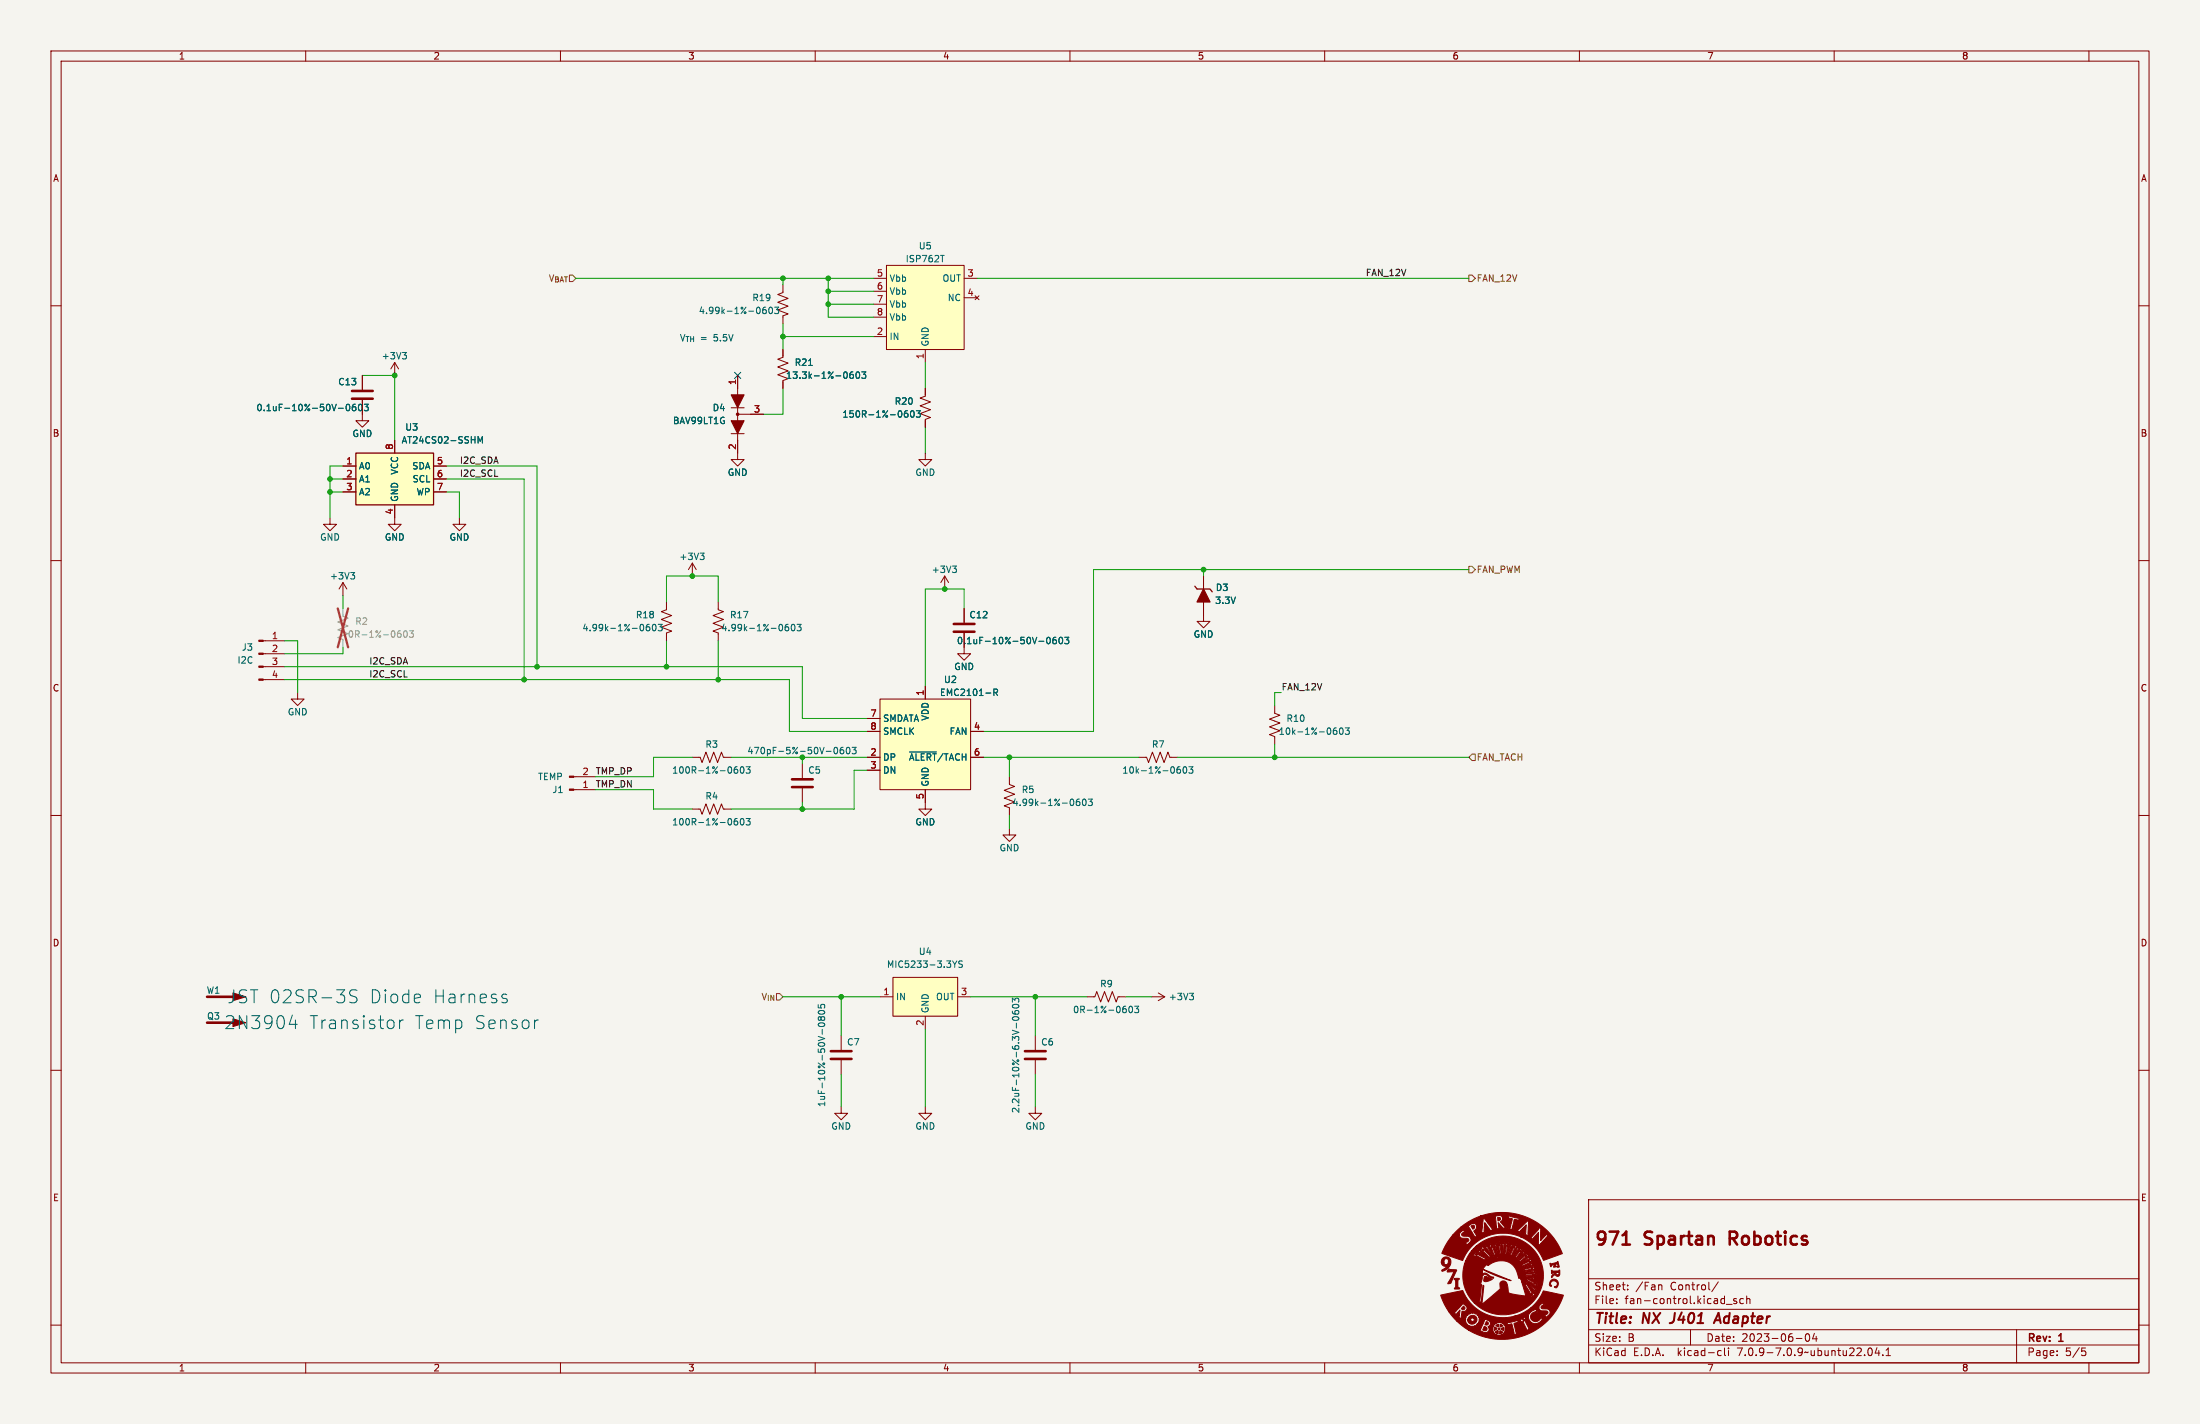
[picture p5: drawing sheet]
<svg xmlns="http://www.w3.org/2000/svg" width="432mm" height="279mm" viewBox="0 0 432 279" stroke-linecap="round" stroke-linejoin="round" font-family="sans-serif">
<path d="M0 0h431.8v279.4h-431.8z" fill="#f5f4ef" stroke="#f5f4ef" stroke-width=".2"/>
<g fill="none" stroke="#840000" stroke-width=".2">
<path d="M10 10h411.8v259.4h-411.8zM12 12h407.8v255.4h-407.8zM60 10v2M110 10v2M160 10v2M210 10v2M260 10v2M310 10v2M360 10v2M410 10v2M10 60h2M153.7 55.9v1.5l-1 .4 2 .7-2 .8 2 .8-2 .7 2 .8-1 .4v1.5"/>
<path d="M171.4 54.6h2.6M171.4 57.2h2.6M171.4 59.7h2.6M174 52.1h15.2v16.5h-15.2zM189.2 54.6h2.6M189.2 58.4h2.6M191.4 58l.8 .8M192.2 58l-.8 .8M419.8 60h2M71.1 78.5v4.1h1.3l-1.3 1.2-1.3-1.2h1.3M71.1 73.7v2.8M77.5 71.1v2.6"/>
<path d="M77.5 71.1l-.8 1.3M77.5 71.1l.7 1.3M144.8 73.7v16.5h-1.3l1.3 1.2 1.2-1.2h-1.2M153.7 68.6v1.5l-1 .4 2 .7-2 .8 2 .8-2 .7 2 .8-1 .4v1.5M171.4 66h2.6M171.4 62.2h2.6M181.6 76.2v1.5l-1 .4 2 .8-2 .7 2 .8-2 .8 2 .7-1 .4v1.5M181.6 68.6v2.5M67.3 91.4h2.5M67.3 94h2.5M67.3 96.5h2.5M77.5 99.1v3.8h-1.3l1.3 1.2 1.2-1.2h-1.2"/>
<path d="M77.5 86.4v2.5M85.1 91.4h2.5M85.1 94h2.5M85.1 96.5h2.5M143.5 80h2.5M143.5 85.1h2.5M144.8 81.3h5.1M181.6 88.9v1.3h-1.3l1.3 1.2 1.3-1.2h-1.3M10 110h2M64.8 101.6v1.3h-1.3l1.3 1.2 1.2-1.2h-1.2M67.3 114.3l-.8 1.3M67.3 114.3v2.5"/>
<path d="M67.3 114.3l.8 1.3M90.2 101.6v1.3h-1.3l1.3 1.2 1.2-1.2h-1.2M130.8 118.1v1.5l-1 .4 2 .8-2 .7 2 .8-2 .8 2 .7-1 .4v1.5M135.9 110.5l-.8 1.3M135.9 110.5v2.5M135.9 110.5l.8 1.3M141 118.1v1.5l1 .4-2 .8 2 .7-2 .8 2 .8-2 .7 1 .4M185.4 113l-.7 1.3M185.4 113v2.6M185.4 113l.8 1.3M189.2 119.4v2.8M236.2 113v8.9h-1.3l1.3 1.3 1.3-1.3h-1.3"/>
<path d="M419.8 110h2M51.7 133.4h4.2M51.7 130.8h4.2M51.7 128.3h4.2M51.7 125.7h4.2M58.4 135.9v1.3h-1.3l1.3 1.2 1.3-1.2h-1.3M141 124.5v1.2M172.7 137.2h17.8v17.7h-17.8zM181.6 134.6v2.6M189.2 124.2v4.1h-1.2l1.2 1.2 1.3-1.2h-1.3M250.2 138.4v1.6l1 .3-2 .8 2 .8-2 .7 2 .8-2 .7 1 .4v1.6M10 160h2"/>
<path d="M112.6 152.4h4.2M112.6 154.9h4.2M135.9 158.8h1.5l.4 1 .8-2.1 .7 2.1 .8-2.1 .7 2.1 .8-2.1 .4 1.1h1.5M135.9 148.6h1.5l.4 1 .8-2 .7 2 .8-2 .7 2 .8-2 .4 1h1.5M157.5 149.9v2.8M157.5 154.7v2.8M170.2 148.6h2.5M170.2 151.1h2.5M170.2 143.5h2.5M170.2 141h2.5M181.6 154.9v3.9h-1.3l1.3 1.2 1.3-1.2h-1.3M190.5 148.6h2.5"/>
<path d="M190.5 143.5h2.5M198.1 152.4v1.5l1 .4-2 .8 2 .7-2 .8 2 .8-2 .7 1 .4M198.1 158.8v1.2M223.5 148.6h1.5l.4 1 .8-2 .7 2 .8-2 .8 2 .7-2 .4 1h1.5M419.8 160h2M198.1 162.6v1.2h-1.3l1.3 1.3 1.3-1.3h-1.3M172.7 195.6h2.6M175.3 191.8h12.7v7.6h-12.7zM181.6 199.4v2.5M188 195.6h2.5M213.4 195.6h1.5l.4-1 .7 2 .8-2 .8 2 .7-2 .8 2 .4-1h1.5M226.1 195.6h2.5"/>
<path d="M227.3 194.8l1.3 .8M228.6 195.6l-1.3 .7M10 210h2M165.1 217.2v1.2h1.3l-1.3 1.3-1.3-1.3h1.3M165.1 203.2v2.8M165.1 208v2.8M181.6 217.2v1.2h1.3l-1.3 1.3-1.3-1.3h1.3M203.2 217.2v1.2h1.3l-1.3 1.3-1.3-1.3h1.3M203.2 203.2v2.8M203.2 208v2.8M419.8 210h2M311.8 235.4h108v32h-108z"/>
<path d="M10 260h2M311.8 256.9h108M311.8 250.9h108M317.3 255.6v.2M317.3 254.9v.1M319.5 252.9v.2M319.5 252.2v.1M325.8 252.1l.4 .2v.8M337.3 251.5l-1.3 1.9M338.8 255.9h1.2M340.8 254.9l-.3-.1-.2 .2v.2l.5 .2v.3h-.5M342.2 254.9l-.4-.1-.3 .3 .1 .6h.6"/>
<path d="M342.8 254.9l.2-.1 .4 .1 .1 .9M342.8 254.3v1.5M419.8 260h2M60 267.4v2M110 267.4v2M160 267.4v2M210 267.4v2M260 267.4v2M310 267.4v2M311.8 263.9h108M311.8 260.9h108M331.8 260.9v3"/>
<path d="M337.4 265l.4 .1M337.8 265.9l-.4 .1M338.5 264.5v1.3l.2 .2M339.3 264.5v.1M339.3 265v1M352.5 262.6h1.2M354.5 261.8l.2-.1a.8 .8 0 0 1 .5 .7 .8 .8 0 0 1-.5 .8 1 1 0 0 1-.2-1.4zM356.1 261.6l-.3 1.1h.9M356.5 262.2v1M360 267.4v2M366.8 264.6l.2-.1a.8 .8 0 0 1 .5 .7 .8 .8 0 0 1-.5 .8 .99 .99 0 0 1-.2-1.4zM368.4 264.4l-.4 1.1h1"/>
<path d="M368.8 265v1M369.5 265.8v.2M370.2 266h.8M370.2 264.9l.4-.4v1.5M395.8 260.9v6.5M403.8 265.8v.2M403.8 265.1v.1M408.6 264.5h.7M408.8 265.1h.3l.3 .2-.1 .6-.5 .1M410 267.4v2"/>
</g>
<path d="M328.2 259.5l-.5 .1M336.4 259.6l.9-2 .4 2M336.6 259h1" fill="none" stroke="#840000" stroke-width=".4"/>
<g fill="none" stroke="#840000" stroke-width=".51">
<path d="M69.1 78.2h4.1M69.1 76.7h4.1M187.2 124h4.1M187.2 122.4h4.1M155.4 154.4h4.1M155.4 152.9h4.1M40.6 195.6h6.4M40.6 200.7h6.4M163.1 207.8h4M163.1 206.2h4M201.2 207.8h4M201.2 206.2h4"/>
<path d="M318.5 244.2h1.4M339.5 243h1M340.5 241.7h-1v2.5"/>
</g>
<g fill="#840000" stroke="#840000" stroke-width=".2">
<path d="M282.8 254.1l4.3-.9a8.5 8.5 0 0 0 10 5.1h2.9l.1 .6 .4 .7h.3a1.43 1.43 0 0 0 1.9-.8l-.2-.3-.4 .5a.98 .98 0 0 1-1.6-.3 .98 .98 0 0 1 1-1.3l.1 .1 .2-.1-.1-.1a.43 .43 0 0 0-.4-.4 .43 .43 0 0 0-.4 .3l-.8 .6-.1 .5h-2.9h.1a8.5 8.5 0 0 0 3.3-1.8h1.5l.3 .6 .9 .1a.42 .42 0 0 1 .6 .2 .42 .42 0 0 1-.5 .5l-.2 .1 .4 .5 .2-.3a.73 .73 0 0 0 .4-1.1l-.4-.3h-1.1a.39 .39 0 0 1 0-.5 .39 .39 0 0 1 .5-.2l-.4-.5-.5 .5-.2 .4h-1.5a13.2 13.2 0 0 0 2.5-3.2l3.8 .8a12.7 12.7 0 0 1-18.6 6.9h2.1l1.4 .5 .3-.1 .3-.7h.6l.1 .1-.1 .1 .2 .3-.1 .1h.1l.1 .3h.1v.2l.1-.1 .1 .2 .1-.1v.2l.1-.1 .3 .2 .1-.1 .3 .1 .1-.1h.1v-.1l.2 .1v-.2l.1 .1v-.2l.2 .1v-.2h.2l-.1-.1 .3-.2-.1-.1 .1-.1v-.3l.1-.1-.1-.1h.1l-.2-.2 .1-.2-.1-.1-.1-.3-.2 .1 .1-.2h-.3l-.1-.2-.1 .1-.1-.2h1.2l.2 .6 .7-.3 .4 1.6a.22 .22 0 0 1 .1 .3 .22 .22 0 0 1-.2 .1l.2 .2 .6-.2 .1-.2a.4 .4 0 0 1-.5-.5l-.1-.7a.41 .41 0 0 1-.1-.6 .41 .41 0 0 1 .6-.1h.2l-.1-.5h.5l.5 .3 .7 1.3a.21 .21 0 0 0 .2 .3 .21 .21 0 0 0 .2-.3l-.3-.8a1.17 1.17 0 0 1-.2-1.3h-.1a.22 .22 0 0 0-.3-.2 .22 .22 0 0 0-.1 .4l-.3 .1v-.4l-.3 .6-.6-.1-.1 .1-1.6 .4h-2.3v.1l-.1-.1v.2l-.4 .1-.1 .3-.1-.1-.2 .7h-.6v-.2l-.3-.2a.69 .69 0 0 0 .5-.8 .69 .69 0 0 0-.7-.6l-.5-.1 .1 .3-.2 .5-.6 1.3-.2-.1-.1 .2h-2.1l-2.2-1.8 1.7 .1 .1 .3-.2 .2h.4v.4l.2-.1 .4 .1v.2l.4-.2 .2 .2 .1-.2 .2-.1 .3 .1a.36 .36 0 0 1 .4-.5l-.1-.2 .4-.3a.28 .28 0 0 1-.2-.2 .28 .28 0 0 1 .2-.3 .28 .28 0 0 1-.3-.2 .28 .28 0 0 1 .2-.3 .31 .31 0 0 1-.4-.1 .31 .31 0 0 1-.1-.4h-.1a.28 .28 0 0 1-.3 .1 .28 .28 0 0 1-.1-.3 .35 .35 0 0 1-.4 .2 .35 .35 0 0 1-.3-.2 .3 .3 0 0 1-.2 .3 .3 .3 0 0 1-.3-.1v.2l-.2 .2h-.3a.31 .31 0 0 1 .1 .4 .31 .31 0 0 1-.4 .1 .3 .3 0 0 1 .3 .3 .3 .3 0 0 1-.3 .3h-1.4l-1.6-1.8h.9l.6 .6v-.3l.7-.7-.2 1.2a.47 .47 0 0 0 .4 .6h.1l-.1-.3 .1-.8a.3 .3 0 0 1 0-.4 .3 .3 0 0 1 .5 0h.1a.71 .71 0 0 0 .4-.8 .71 .71 0 0 0-.5-.6l-.4-.2v.2l-1.4 1.6-1.2-.1a11.3 11.3 0 0 1-1.6-3.3z"/>
<path d="M289.3 244.9l.4-.3h1.8l1.3 1.8 .2-.1 3.6 .1 .8-1.5a.41 .41 0 0 0 .3-.3 .41 .41 0 0 0-.1-.4l-.1 .3h-.2v-.3l-.3 .3v.5l-.6 1.3h-3.4l-1.1-2h.4l.4 .5 .6 1.5h2.8l.8-2-.1-.3a.16 .16 0 0 1 0 .2 .16 .16 0 0 1-.2 0 .16 .16 0 0 1 0-.2l-.7 2.2h-2.4l-.5-1.3 .1-.6-.3-.3h.4l.2 .4 .5 1.8 .2-.1-.4-1.9h.3l.2 .5 .2 1.4 1.2 .1 .3-1.5 .2-.4-.1-.5-.1 .3-.2-.1 .1-.3a.53 .53 0 0 0-.2 .9l-.2 1.5h-.8l-.2-1.6 .2-.5a.77 .77 0 0 1 .3 1v.8a.16 .16 0 0 0 0 .3 .16 .16 0 0 0 .2 0 .16 .16 0 0 0 0-.3l.1-2a.17 .17 0 0 1-.2 .2 .17 .17 0 0 1-.1-.3l-.1 .3h-.2l-.3-.4 .1 .3-.2 .1-.2-.2v.4h-.3l-.2-.4v.3l-.2-.2-.5 .1-.1 .3h-.1l-.1-.3-.2 .3h-.5a.18 .18 0 0 1 0 .3 .18 .18 0 0 1-.2 0 .18 .18 0 0 1-.1-.2v.2h-1.8a7.8 7.8 0 0 1 10.7-.1 7.8 7.8 0 0 1 .7 10.7 8.1 8.1 0 0 1-11.7 .4l1 .1 .3-.3 .4-3.2 .1 .1-.3 3.6 3.2-2.7a.76 .76 0 0 0 .3-1.1 .74 .74 0 0 1 .7-.8 .74 .74 0 0 1 .8 .8v.2a1.8 1.8 0 0 0 .3 1.4l3.3 .6-.7-2.3h.5l1 1.7 .1 .6 .4 .3v-.4h.2l.1 .3a.55 .55 0 0 0 .1-.6 .55 .55 0 0 0-.6-.3l-1-1.7-.8 .1-.1-.5h.6l.4 .2 1.5 1.6h.2l-.2-.2 .1-.1 .2 .1v-.2l-.6-.3-1.3-1.3h-.2l.2 .1-.1 .2-.8-.1-.2-.5h.9l.6 .4a2.36 2.36 0 0 1 1.3 .9l.4-.1-.3-.1 .1-.2 .3 .1-.3-.4h-.5l-1.5-.8-.1 .2h-.9v-.2h-.4l-.1-.2a3.5 3.5 0 0 0-2.2-3 3.5 3.5 0 0 0-3.7 .7l-.4-.2-.7 .9 5.6 2.3-3.2-1.1-2.4-1.2v1a1.03 1.03 0 0 1 1.5 .4l.7 .2v.2l-.6-.1-1.1-.7-.5 .2-.1 .7-.3 1.1 .2 .1-.4 3.5h-1a7.6 7.6 0 0 1-2-7.6l4.6 .1a4 4 0 0 1 5.2 .1 4.8 4.8 0 0 1 1.1 2.4l-.1-.6h.4l.1 .4 .1-.1a.35 .35 0 0 0-.1-.4 .35 .35 0 0 0-.5 0 .43 .43 0 0 1 0-.7h.2l.1 .3h.1a.36 .36 0 0 0-.1-.5 .36 .36 0 0 0-.5 .2l-.2-.3a.25 .25 0 0 1 0-.5 .25 .25 0 0 1 .3 .3h.2l-.2-.5-.6 .2-.1-.1a.31 .31 0 0 1-.3-.3 .31 .31 0 0 1 .3-.3l.2 .2h.2l-.4-.4-.4 .4-.2-.2a.34 .34 0 0 1-.4-.2 .34 .34 0 0 1 .1-.4l.5 .2a.42 .42 0 0 0-.6-.4 .36 .36 0 0 1-.1 .4 .36 .36 0 0 1-.5 0 .3 .3 0 0 1-.3-.2 .3 .3 0 0 1 0-.3h.5l-.7-.2v.5h-.9a.18 .18 0 0 1-.1-.3 .18 .18 0 0 1 .3-.1h.2l-.3-.1a.28 .28 0 0 0-.4 .1 .28 .28 0 0 0 .1 .4l-1 .2-.1-.3 .5-.2h-.3a.25 .25 0 0 0-.3 .2 .25 .25 0 0 0 .1 .3l-.5 .3a.28 .28 0 0 1-.2 .1 .28 .28 0 0 1-.3-.2l.4-.3-.3 .1a.28 .28 0 0 0-.2 .3 .28 .28 0 0 0 .2 .2l-.2 .2h-4.6l.3-.6h3.8a.37 .37 0 0 0 .5 .4l-.3-.4 .5-.3a.23 .23 0 0 1 .4-.1 .23 .23 0 0 1 0 .3l-.3 .2 .3-.1a.3 .3 0 0 0 .3-.2 .3 .3 0 0 0-.2-.3l.6-.2a.29 .29 0 0 1 .4-.1 .29 .29 0 0 1 .1 .3l-.5 .2 .4-.1a.3 .3 0 0 0 .3-.1 .3 .3 0 0 0-.1-.4h1.1v.4h-.5h.7v-.5l1 .3a.3 .3 0 0 1-.1 .3 .3 .3 0 0 1-.4 0h-.1l.6 .2 .2-.5 .5 .2a.29 .29 0 0 1 .3 .3 .29 .29 0 0 1-.2 .3l-.4-.1a.41 .41 0 0 0 .4 .3 .41 .41 0 0 0 .4-.4l.6 .6-.4 .2-.3-.1a.37 .37 0 0 0 .3 .3 .37 .37 0 0 0 .4-.2h.1l.4 .7-.4 .1-.2-.3h-.1l.2 .4a.38 .38 0 0 1 .4-.1 .38 .38 0 0 1 .3 .3v.2a.22 .22 0 0 1 0 .3 .22 .22 0 0 1-.3-.1l-.2-.2a.35 .35 0 0 0 .1 .4 .35 .35 0 0 0 .5-.1l.2 .8h-.5v-.4v.5l.8-.1v.1l1.9 .5 .3-.1a.17 .17 0 0 1-.3-.1 .17 .17 0 0 1 .2-.2l-2.3-.2-.1-.5h.3v.2h1.3l.5 .2 .3-.1-.2-.2 .1-.1 .2 .1-.3-.3-.5 .2h-1.7l-.1-.4h.3l.1 .2 2.1-.2-.2-.2 .3-.1-.3-.2-.5 .2-1.8 .3-.1-.5h.3v.2l1.6-.3a.43 .43 0 0 0 .4 .1 .43 .43 0 0 0 .3-.4 .18 .18 0 0 1-.2 .1 .18 .18 0 0 1-.2-.1l.3-.2-.5-.1-.4 .3-1.1 .3a.48 .48 0 0 1-.7-.3h.3l.1 .2 1.5-.6a.4 .4 0 0 0 .6-.3l-.2 .1-.1-.1 .1-.2h-.1l-1.9 .9h-.3l-.3-.5h.3l.2 .2 1.2-.6h.6l.3-.3h-.4v-.2h.3a.54 .54 0 0 0-.8 .3l-1.4 .6h-.3l-.2-.4h.3l.1 .2 1.8-1.1a.16 .16 0 0 1-.2-.1 .16 .16 0 0 1 .2-.2h-.3l-1.6 1.2h-.3l-.4-.4h.4l.1 .2 1.3-1a.44 .44 0 0 0 .4-.1 .44 .44 0 0 0 .1-.5l-.2 .3-.1-.1 .1-.3-.4 .2-.2 .4-1.1 .9h-.4l-.4-.3 .6 .1 1.5-1.4v-.3l-.2 .2v-.3l-.1 .1-1.4 1.6h-.4l-.5-.3h.5l.2 .1 .8-1.1 .5-.2 .1-.4-.3 .1-.1-.1 .2-.2a.52 .52 0 0 0-.5 .6l-.9 1.2h-.5l-.7-.3 1 .1 1.1-1.8a.16 .16 0 0 1-.3 0 .16 .16 0 0 1 .2-.2l-.3 .1-.1 .5-.8 1.3h-.8a5.8 5.8 0 0 0-4.6 .9h-3.8l.7-1.4h.7l.3 .4a1.47 1.47 0 0 1 1.3 .5l.6 .3 .4-.2-.4-.2a2.27 2.27 0 0 1-1.4-1l-.6-.1 .2 .3-.2 .1-.2-.2-.7 .1 .4-.6h1.1l1.9 1.5 .2-.1-1.7-1.6h-.3l.2 .1v.2l-1.4-.1 .4-.4h1.3l.2 .4 .5 .2 1.1 1.1 .3-.2-1.2-1.2a.55 .55 0 0 0-.2-.5 .55 .55 0 0 0-.6-.1 .22 .22 0 0 1 .3 .1 .22 .22 0 0 1-.1 .3l-.3-.2z"/>
<path d="M285.4 250.8h.1a.79 .79 0 0 1 .9 .2 .61 .61 0 0 0-.3 .8v.2a.51 .51 0 0 0 .4 .8l-.1 .1h-.7a.2 .2 0 0 1-.2-.1 .2 .2 0 0 1 .2-.3v-.8a.45 .45 0 0 0-.3-.7z"/>
<path d="M304.4 251.3a.87 .87 0 0 1 1.3 .1 .87 .87 0 0 1-.4 1.3l-.2-.2a.66 .66 0 0 0 .5-.9 .66 .66 0 0 0-1-.2 .66 .66 0 0 0-.1 1l-.4-.3z"/>
<path d="M284.3 249l1.2 .1a.25 .25 0 0 1 .4 .1 .25 .25 0 0 1-.1 .3l-.8 1.7a.65 .65 0 0 1-.8 .7l1.2-2.4-1 .1a.25 .25 0 0 1-.4-.1 .25 .25 0 0 1 .2-.4z"/>
<path d="M304.5 249.3l1.2 .1 .4-.2a.93 .93 0 0 1-.4 1.2h-.2a.36 .36 0 0 0-.3-.3 .36 .36 0 0 0-.3 .2l-.3 .4a.77 .77 0 0 1 .6-1h-.4l-.2 .2-.1-.2h.9a.32 .32 0 0 0 .2 .4 .32 .32 0 0 0 .3-.4h-1.4z"/>
<path d="M283.1 246.9a1.01 1.01 0 0 1 1.4 0 1.01 1.01 0 0 1 .1 1.4 1.54 1.54 0 0 1-1.6 1.1v-.2l1-.7a.86 .86 0 0 1-1.1-.8h.5a.46 .46 0 0 0 .6 .4 .46 .46 0 0 0 .3-.6 .45 .45 0 0 0-.5-.5 .45 .45 0 0 0-.4 .6v.1h-.5z"/>
<path d="M304.2 247.9h.5a1.07 1.07 0 0 0 1-.4l.3 .8a.23 .23 0 0 1 0 .3 .23 .23 0 0 1-.3 0v-.1a.31 .31 0 0 0 0-.5 .31 .31 0 0 0-.5 .1l.3 .4-.5 .1-.1-.1a.19 .19 0 0 0 .1-.3 .19 .19 0 0 0-.3 0l-.3 .3z"/>
<path d="M285.8 241.6l.9-.8h1.2a.81 .81 0 0 1 .8 .7l.4 .6a.52 .52 0 0 1 .1 .7l.9-.4-.1-.1-.2 .1-.4-.6h1.3v.1l.8-.2-.2-.1v-.8h.2a.16 .16 0 0 0 .2 .1 .16 .16 0 0 0 .1-.3 .16 .16 0 0 0-.3 0v.2h-.2l.1-.9 .7 .9a.39 .39 0 0 1 .2 .7h5.4l.8 .2a.52 .52 0 0 1 .3-.7h.3v.2a.16 .16 0 0 0 .2 0 .16 .16 0 0 0 0-.2 .16 .16 0 0 0-.2 0h-.3l.8-.7-.1 1.7-.3 .1 .8 .4-.1-.4 .1-1.7a.7 .7 0 0 0-.2-.9l-2.1 2h-5.4l.6-.2h4h-4l.2-.1v-.1h-.3l-1.4-1.9a.21 .21 0 0 0-.3-.2 .21 .21 0 0 0 0 .4l-.3 2.3-1.4 .1a.22 .22 0 0 1-.1-.3 .22 .22 0 0 1 .2-.2l.3-.3v-.4a.71 .71 0 0 0-.6-.6 .71 .71 0 0 0-.7 .4l-.6 .4h-1.2l.4-.3a12.6 12.6 0 0 1 3.5-1.9h2.7v.2h.2l.2 2.1-.2 .2 .9-.1-.2-.1-.2-1 .8 .8a.37 .37 0 0 0 .6 .2l.2-.1-.3-.1-.8-.9 .4-.5v-.3l1.8 .1a.93 .93 0 0 1-.1 1l-.1 .5a.24 .24 0 0 1-.1 .3 .24 .24 0 0 1-.3 0l.3 .2a.45 .45 0 0 0 .6 0 .27 .27 0 0 1-.2-.2 .27 .27 0 0 1 .1-.3l.3-1.4 .7 .2-.1 .1a.39 .39 0 0 0 .4-.5h-.2l-1.6-.3a.16 .16 0 0 0-.2-.2 .16 .16 0 0 0-.1 .2l-.1 .3h-1.1a.9 .9 0 0 0-1.3-.4h-3a12.7 12.7 0 0 1 16 7.4l-3.7 1.3a8.4 8.4 0 0 0-4.5-4.6h1.9l.7 .5-.1-.2 1.1-1.2-.1 2.5h.2l1.4-1.5a.2 .2 0 0 1 .2-.2 .2 .2 0 0 1 .2 .1h.1l-.6-.7-.2 .1 .2 .3-1 1v-2.1a.47 .47 0 0 0-.6-.5l.2 .4-1.4 1.5-.2-.1-.1 .1h-1.9a8.7 8.7 0 0 0-11.4 4.6l-4-1.4a12.3 12.3 0 0 1 2.2-3.6h1.2l.4 .6 .8 .1a.42 .42 0 0 1 .7 .3 .42 .42 0 0 1-.7 .4l.3 .6 .3-.3a.85 .85 0 0 0 .5-1l-.4-.4h-.4a.76 .76 0 0 1-1-.4 .44 .44 0 0 1 .6-.4l-.4-.5-.6 .6-.1 .4h-1.2z"/>
<path d="M293.5 261.3l.4-.3 .2 .1v.3a.22 .22 0 0 1-.1 .3 .22 .22 0 0 1-.3-.1z"/>
<path d="M294.4 261.2l.1-.1 .5 .3a.47 .47 0 0 1-.7 .2z"/>
<path d="M294.7 260.6l.5-.2a.37 .37 0 0 1-.2 .7l-.3-.3z"/>
<path d="M293.4 260.3l.1 .1a.34 .34 0 0 1 .2 .4 .34 .34 0 0 1-.4 .2z"/>
<path d="M294.4 259.8l.6 .3-.2 .1a.25 .25 0 0 1-.3 .1 .25 .25 0 0 1-.1-.3z"/>
<path d="M293.6 260.1l.5-.3v.5h-.1z"/>
<path d="M291.3 260.2l.5 .3a.41 .41 0 0 1-.1 .6 .41 .41 0 0 1-.6-.1z"/>
<path d="M291.7 259.3a.37 .37 0 0 1 .4 .5 .37 .37 0 0 1-.6 .1z"/>
<path d="M299 259l.3-.1v.2l-.3 .1 .2-.3-.2 .3z"/>
<path d="M288.3 258.4a.9 .9 0 0 1 1.3-.1 .9 .9 0 0 1 .1 1.3 .9 .9 0 0 1-1.3 0l-.3-.6h.5l.4 .3 .3-.1v-.4a.37 .37 0 0 0-.4-.2 .37 .37 0 0 0-.3 .4h-.5z"/>
<path d="M287.2 256.3l.3 .3v.2a.4 .4 0 0 1-.7 0z"/>
<path d="M291.4 250.5h.3l1.2 .5-.1 .1a1.82 1.82 0 0 1-1.5 .3l-.1-.1z"/>
<path d="M300.5 253.9h.2v.2h-.2v-.2l.2 .1z"/>
<path d="M301.1 251.7h.2v.2h-.2l.2-.1z"/>
<path d="M300.8 250.1h.2v.1h-.2h.2z"/>
<path d="M300.7 248.7l.1-.1 .1 .2-.2 .1 .2-.2-.2 .1 .1-.1-.2 .1 .2-.2z"/>
<path d="M300.2 247.5h.2v.2h-.2l.2-.1h-.2h.2z"/>
<path d="M299.4 246.3h.2l-.1 .2h-.1l.2-.2-.2 .1 .1-.1-.1 .1z"/>
<path d="M289.7 246l.2 .2-.2-.2 .2 .2-.2-.2h.1a.15 .15 0 0 1 .2 .1 .15 .15 0 0 1-.2 .2 .15 .15 0 0 1-.1-.2l.1 .1z"/>
<path d="M298.3 245.5l.2-.1 .1 .2h-.2l.1-.1-.1 .1 .1-.1z"/>
<path d="M290.9 245.1l.3 .1-.1 .2-.2-.1 .2 .1-.2-.2 .2 .1-.2-.1 .2 .1z"/>
<path d="M297.1 244.6h.2v.2h-.2l.2-.1-.1-.1-.1 .2z"/>
<path d="M292.8 244.5h.1v.2h-.1l.1-.1-.1-.1-.1 .2z"/>
<path d="M295.8 244.3h.1v.2h-.1l.1-.2-.1 .2 .1-.2-.2 .1z"/>
<path d="M294.1 244.2l.2 .2-.2-.2 .2 .2-.1-.2h.1l.1 .2h-.2z"/>
<path d="M288.7 240.6a.37 .37 0 0 1 .7 0 .37 .37 0 0 1-.4 .5z"/>
<path d="M293.9 238.9a.36 .36 0 0 1 .6 .2 .36 .36 0 0 1-.4 .4z"/>
<path d="M143.5 77.5h2.5l-1.2 2.5z"/>
<path d="M143.5 82.6h2.5l-1.2 2.5z"/>
<path d="M50.8 133.2h.9v.3h-.9z"/>
<path d="M50.8 130.7h.9v.2h-.9z"/>
<path d="M50.8 128.1h.9v.3h-.9z"/>
<path d="M50.8 125.6h.9v.3h-.9z"/>
<path d="M111.8 152.3h.8v.2h-.8z"/>
<path d="M111.8 154.8h.8v.3h-.8z"/>
<circle cx="294.2" cy="260.7" r=".2"/>
<circle cx="299.5" cy="252" r=".1"/>
<circle cx="299.5" cy="251" r=".08"/>
<circle cx="144.8" cy="81.3" r=".25"/>
</g>
<g fill="none" stroke="#006464" stroke-width=".2">
<path d="M184.6 50.1h.7M68.1 79.4l.1-.1a.68 .68 0 0 1 .5 .7 .68 .68 0 0 1-.5 .6l-.3-.5zM69.7 79.3l-.3 .1-.2 .2-.1 .7 .3 .3 .4-.1 .1-.5-.2-.1-.3-.1-.3 .2M70.5 79.4l.2-.1a.68 .68 0 0 1 .4 .7 .68 .68 0 0 1-.4 .6l-.4-.5zM71.5 79.3h.8l-.4 .5 .3 .1v.6l-.2 .1-.5-.1M79 69.2h.8l-.5 .4M79.5 69.6l.3 .3v.3l-.3 .2M150.3 60.3h-.4l-.2 .3v.7l.2 .2 .4-.1 .1-.4-.1-.2h-.4l-.2 .2M151 60.4l.2-.1a.68 .68 0 0 1 .4 .6 .68 .68 0 0 1-.4 .6l-.3-.4zM152 60.3h.8l-.4 .5 .4 .1v.5l-.2 .1-.6-.1M158.7 71.7h.7M167.4 73h-.4l-.2 .3v.7l.2 .2 .5-.1v-.4l-.1-.2h-.4l-.2 .2"/>
<path d="M168.1 73.1l.2-.1a.68 .68 0 0 1 .4 .6 .68 .68 0 0 1-.4 .6l-.3-.4zM169.1 73h.8l-.4 .5 .4 .1v.5l-.2 .1-.6-.1M93.8 86.9v-1.2l.5 .9 .4-.9v1.2M177.6 81.1h.4l.2 .2-.1 .5h-.5M178.1 80.6l-.4 .1M178.8 80.7l.2-.1a.68 .68 0 0 1 .4 .6 .68 .68 0 0 1-.4 .7l-.3-.5zM179.8 80.6h.8l-.4 .5 .4 .1v.5l-.2 .2-.6-.2M68.8 112.3h.8l-.4 .5M69.4 112.8l.2 .3v.3l-.2 .2M137.4 108.5h.8l-.4 .5M137.9 109l.3 .3v.3l-.3 .2M186.9 111.1h.8l-.4 .5"/>
<path d="M187.5 111.6l.2 .2v.3l-.2 .2M127.4 122.5l-.3 .1-.2 .2-.1 .7 .3 .3 .4-.2 .1-.4-.2-.2h-.3l-.3 .2M128.2 122.6l.1-.1a.68 .68 0 0 1 .5 .6 .68 .68 0 0 1-.5 .7l-.3-.5zM129.2 122.5h.8l-.5 .5 .4 .1v.5l-.2 .2-.5-.2M154.7 122.5l-.4 .1-.2 .2v.7l.2 .3 .5-.2v-.4l-.1-.2h-.4l-.2 .2M155.5 122.6l.1-.1a.68 .68 0 0 1 .4 .6 .68 .68 0 0 1-.4 .7 .84 .84 0 0 1-.1-1.2zM156.4 122.5h.8l-.4 .5 .4 .1v.5l-.2 .2-.6-.2M195.1 135.9l.6-.1v-.5l-.6-.1v1.3M195.4 135.9l.4 .6M205.5 125.2l.2-.2a.68 .68 0 0 1 .5 .7 .68 .68 0 0 1-.5 .6l-.3-.5zM207.2 125l-.3 .1-.2 .2-.1 .8 .3 .2 .4-.1 .1-.4-.2-.2-.3-.1-.3 .3M208 125.2l.1-.2a.68 .68 0 0 1 .5 .7 .68 .68 0 0 1-.5 .6l-.3-.5z"/>
<path d="M209 125h.8l-.4 .5 .3 .1v.6l-.2 .1-.5-.1M144.2 151l.4-.1 .2 .3-.1 .4h-.5M144.7 150.4l-.4 .2M145.4 150.6l.2-.2a.68 .68 0 0 1 .4 .7 .68 .68 0 0 1-.4 .6l-.3-.5zM146.4 150.4h.8l-.4 .5 .4 .1v.6l-.2 .1-.6-.1M163.8 146.8l.2-.2a.68 .68 0 0 1 .4 .7 .68 .68 0 0 1-.4 .6l-.3-.5zM165.5 146.6l-.4 .1-.2 .2v.8l.2 .2 .5-.1v-.4l-.1-.2-.4-.1-.2 .3M166.2 146.8l.2-.2a.68 .68 0 0 1 .4 .7 .68 .68 0 0 1-.4 .6l-.3-.5zM167.2 146.6h.8l-.4 .5 .4 .1v.6l-.2 .1-.6-.1M178.5 147.5h5.3M211.8 156.8l-.3 .1-.2 .2-.1 .7 .3 .3 .4-.2 .1-.4-.2-.2h-.3l-.3 .2M212.6 156.9l.1-.1a.68 .68 0 0 1 .5 .6 .68 .68 0 0 1-.5 .7 .84 .84 0 0 1-.1-1.2z"/>
<path d="M213.6 156.8h.8l-.4 .5 .3 .1v.5l-.2 .2-.5-.2M231.2 150.9l.4 .1 .1 .2v.4l-.5 .1M231.6 150.4l-.4 .1M232.3 150.6l.2-.2a.68 .68 0 0 1 .4 .7 .68 .68 0 0 1-.4 .6l-.3-.5zM233.3 150.4h.8l-.4 .5 .4 .1v.6l-.2 .1-.6-.1M261.9 143.3h.3l.2 .2-.1 .5-.4 .1M262.3 142.8l-.4 .1M263 142.9l.2-.1a.68 .68 0 0 1 .4 .7 .68 .68 0 0 1-.4 .6l-.3-.5zM264 142.8h.8l-.4 .5 .4 .1v.6l-.2 .1-.6-.1M144.2 161.1h.4l.2 .2-.1 .5h-.5M144.7 160.6l-.4 .1M145.4 160.7l.2-.1a.68 .68 0 0 1 .4 .6 .68 .68 0 0 1-.4 .7l-.3-.5z"/>
<path d="M146.4 160.6h.8l-.4 .5 .4 .1v.5l-.2 .2-.6-.2M70.1 194.3l-1-.1a.62 .62 0 0 0-.5 .6 .62 .62 0 0 0 .5 .6 .93 .93 0 0 1 1 .6 .65 .65 0 0 1-.5 .7l-1-.1M98.9 195.9l.6 .1 .1 .4-.4 .3h-.5M98.9 195.1l.6 .1M160.6 197.1v.6l.6 .1-.1-.2v-.4l.2-.1h.4l.2 .2-.2 .5M160.7 198.5a.75 .75 0 0 1 1.2 .2 .72 .72 0 0 1-1.3-.1zM161.1 199.7l-.2-.2-.3 .2v.3l.2 .2 .3-.2M161.1 199.7l.3-.2h.3l.2 .2-.1 .4-.2 .1-.3-.1-.2-.1M161.1 199.7v.3M187 188.5l.4 .7M187.4 189.2v.6M187.8 188.5l-.4 .7"/>
<path d="M188.9 188.6l-.5-.1-.2 .2v.3l.6 .3 .1 .3-.2 .2-.5-.1M198.7 198.4l.1 .4 .2 .1 .7 .1 .3-.2-.2-.5h-.4l-.2 .1v.4l.2 .2M198.7 196.6v-.7l.5 .4 .1-.4h.5l.2 .2-.2 .5M198.8 199.6a.68 .68 0 0 1 1.2 .3 .72 .72 0 0 1-1.3-.1zM198.8 197.2a.68 .68 0 0 1 1.2 .3 .72 .72 0 0 1-1.3-.1zM220.9 198l.2 .2-.2 .4M221.7 197.6l.2-.2a.68 .68 0 0 1 .4 .7 .68 .68 0 0 1-.4 .6l-.3-.5zM222.7 197.4h.8l-.4 .5 .3 .1v.6l-.2 .1-.5-.1M233.5 194.9h.7l-.4 .5M234 195.4l.2 .2v.3l-.2 .3M56.8 201h1.5M58 200.1v1.7"/>
<path d="M78.4 200.1v1.7M79.2 200.1a.65 .65 0 0 0-.8 .5M105.6 200.1l-.4 .2M160.8 201.4l-.2-.3a.68 .68 0 0 1 .6-.4 .68 .68 0 0 1 .7 .4l-.3 .3"/>
</g>
<g fill="#ffffc2" stroke="#ffffc2" stroke-width=".2">
<path d="M172.7 137.2h17.8v17.7h-17.8z"/>
<path d="M174 52.1h15.2v16.5h-15.2z"/>
<path d="M69.8 88.9h15.3v10.2h-15.3z"/>
<path d="M175.3 191.8h12.7v7.6h-12.7z"/>
</g>
<path d="M69.8 88.9h15.3v10.2h-15.3zM234.5 115l.4 .6h2.6l.4 .5" fill="none" stroke="#840000" stroke-width=".25"/>
<path d="M67.3 119.4v1.5l1 .4-2 .7 2 .8-2 .8 2 .7-2 .8 1 .4v1.5" fill="none" stroke="#9c9b98" stroke-width=".2"/>
<path d="M78.6 124.3l.1 .2-.1 .5M79.4 123.8h.1a.68 .68 0 0 1 .5 .6 .68 .68 0 0 1-.5 .6 .84 .84 0 0 1-.1-1.2zM80.4 123.8h.7l-.4 .5 .4 .1v.5l-.2 .1-.5-.1" fill="none" stroke="#939391" stroke-width=".2"/>
<path d="M66.3 119.4l2 7.6M68.3 119.4l-2 7.6" fill="none" stroke="#eb3a3d" stroke-width=".46"/>
<path d="M236.2 115.6l1.3 2.5h-2.6z" fill="#840000" stroke="#840000" stroke-width=".25"/>
<path d="M288.3 54h.6l.7 .6-.7 .6h-.6zM288.3 111.1h.6l.7 .7-.7 .6h-.6zM288.9 148h.7v1.2h-.7l-.6-.6z" fill="none" stroke="#725600" stroke-width=".2"/>
<g fill="none" stroke="#009600" stroke-width=".2">
<path d="M113 54.6h58.4M153.7 54.6v1.3M162.6 54.6v7.6h8.8M162.6 57.2h8.8M162.6 59.7h8.8M191.8 54.6h96.5M71.1 73.7h6.4v12.7M153.7 63.5v5.1M153.7 76.2v5.1h-3.8M153.7 66h17.7M181.6 71.1v5.1M64.8 94h2.5"/>
<path d="M64.8 96.5h2.5M67.3 91.4h-2.5v10.2M87.6 91.4h17.8v39.4M87.6 94h15.3v39.4M87.6 96.5h2.6v5.1M181.6 83.8v5.1M67.3 116.8v2.6M130.8 118.1v-5.1h10.2v5.1M189.2 119.4v-3.8h-7.6v19M236.2 111.8v1.2M288.3 111.8h-73.7v31.7h-21.6M55.9 130.8h101.6v10.2h12.7"/>
<path d="M55.9 133.4h99v10.1h15.3M55.9 125.7h2.5v10.2M67.3 127v1.3h-11.4M130.8 125.7v5.1M141 125.7v7.7M251.5 135.9h-1.3v2.5M116.8 154.9h11.5v3.9h7.6M135.9 148.6h-7.6v3.8h-11.5M143.5 148.6h26.7M157.5 148.6v1.3M157.5 157.5v1.3M170.2 151.1h-2.6v7.7h-24.1"/>
<path d="M193 148.6h30.5M198.1 148.6v3.8M231.1 148.6h57.2M250.2 146.1v2.5M198.1 160v2.6M153.7 195.6h19M165.1 195.6v7.6M190.5 195.6h22.9M203.2 195.6v7.6M221 195.6h5.1M165.1 210.8v6.4M181.6 201.9v15.3"/>
<path d="M203.2 210.8v6.4"/>
</g>
<path d="M144.2 73.1l1.2 1.2M145.4 73.1l-1.2 1.2" fill="none" stroke="#000084" stroke-width=".2"/>
<g fill="#009600" stroke="#009600" stroke-width=".2">
<circle cx="162.6" cy="54.6" r=".46"/>
<circle cx="162.6" cy="57.2" r=".46"/>
<circle cx="153.7" cy="54.6" r=".46"/>
<circle cx="153.7" cy="66" r=".46"/>
<circle cx="185.4" cy="115.6" r=".46"/>
<circle cx="141" cy="133.4" r=".46"/>
<circle cx="162.6" cy="59.7" r=".46"/>
<circle cx="64.8" cy="94" r=".46"/>
<circle cx="64.8" cy="96.5" r=".46"/>
<circle cx="77.5" cy="73.7" r=".46"/>
<circle cx="157.5" cy="158.8" r=".46"/>
<circle cx="203.2" cy="195.6" r=".46"/>
<circle cx="165.1" cy="195.6" r=".46"/>
<circle cx="198.1" cy="148.6" r=".46"/>
<circle cx="135.9" cy="113" r=".46"/>
<circle cx="130.8" cy="130.8" r=".46"/>
<circle cx="105.4" cy="130.8" r=".46"/>
<circle cx="102.9" cy="133.4" r=".46"/>
<circle cx="236.2" cy="111.8" r=".46"/>
<circle cx="250.2" cy="148.6" r=".46"/>
</g>
<g font-size="3.5" fill="#006464">
<text x="44.6" y="197.1">JST 02SR-3S</text>
<text x="72.4" y="197.1">Diode</text>
<text x="84.8" y="197.1">Harness</text>
<text x="44" y="202.2">2N3904</text>
<text x="60.6" y="202.2">Transistor</text>
<text x="81.3" y="202.2">Temp</text>
<text x="92.9" y="202.2">Sensor</text>
</g>
<g font-size="3.5" fill="#840000">
<text x="312.8" y="245.1">971</text>
<text x="323" y="245.1">Spartan</text>
<text x="340.6" y="245.1">Robotics</text>
</g>
<g font-size="2.8" fill="#840000">
<text x="312.8" y="260.3">Title:</text>
<text x="322.5" y="260.3">NX</text>
<text x="328.8" y="260.3">J401</text>
<text x="338.3" y="260.3">Adapter</text>
</g>
<g font-size="2.1" fill="#840000">
<text x="312.8" y="256.1">File:</text>
<text x="312.8" y="253.4">Sheet:</text>
<text x="318.9" y="256.1">fan-control.kicad_sch</text>
<text x="321" y="253.4">/Fan</text>
<text x="327.9" y="253.4">Control/</text>
<text x="312.8" y="263.5">Size:</text>
<text x="319.5" y="263.5">B</text>
<text x="334.8" y="263.5">Date:</text>
<text x="341.8" y="263.5">2023-06-04</text>
<text x="397.8" y="263.7">Rev:</text>
<text x="404.2" y="263.7">1</text>
<text x="312.8" y="266.3">KiCad</text>
<text x="320.5" y="266.3">E.D.A.</text>
<text x="329.4" y="266.3">kicad-cli</text>
<text x="341.3" y="266.3">7.0.9-7.0.9~ubuntu22.04.1</text>
<text x="397.8" y="266.3">Page:</text>
<text x="405.3" y="266.3">5/5</text>
</g>
<g font-size="1.8" fill="#840000">
<text x="35" y="11.9">1</text>
<text x="85" y="11.9">2</text>
<text x="135" y="11.9">3</text>
<text x="185" y="11.9">4</text>
<text x="235" y="11.9">5</text>
<text x="285" y="11.9">6</text>
<text x="335" y="11.9">7</text>
<text x="385" y="11.9">8</text>
<text x="10.3" y="35.9">A</text>
<text x="420.1" y="35.9">A</text>
<text x="10.3" y="85.9">B</text>
<text x="420.1" y="85.9">B</text>
<text x="10.3" y="135.9">C</text>
<text x="420.1" y="135.9">C</text>
<text x="10.3" y="185.9">D</text>
<text x="420.1" y="185.9">D</text>
<text x="10.3" y="235.9">E</text>
<text x="420.1" y="235.9">E</text>
<text x="35" y="269.3">1</text>
<text x="85" y="269.3">2</text>
<text x="135" y="269.3">3</text>
<text x="185" y="269.3">4</text>
<text x="235" y="269.3">5</text>
<text x="285" y="269.3">6</text>
<text x="335" y="269.3">7</text>
<text x="385" y="269.3">8</text>
</g>
<g font-size="1.8" fill="#006464">
<text x="177.7" y="51.7">ISP762T</text>
<text x="180.2" y="49.1">U5</text>
<text x="147.6" y="59.3">R19</text>
<text x="174.5" y="55.5">Vbb</text>
<text x="174.5" y="58">Vbb</text>
<text x="184.9" y="55.5">OUT</text>
<text x="185.9" y="59.3">NC</text>
<text x="137.1" y="61.8">4.99k-1%-0603</text>
<text x="174.5" y="60.6">Vbb</text>
<text x="174.5" y="63.1">Vbb</text>
<text x="74.8" y="70.7">+3V3</text>
<text x="155.9" y="72">R21</text>
<text x="174.5" y="66.9">IN</text>
<text x="182.5" y="68.1" transform="rotate(-90 182.5 68.1)">GND</text>
<text x="66.3" y="75.8">C13</text>
<text x="154.2" y="74.5">13.3k-1%-0603</text>
<text x="50.2" y="80.9">0.1uF-10%-50V-0603</text>
<text x="132" y="83.4">BAV99LT1G</text>
<text x="139.8" y="80.9">D4</text>
<text x="165.2" y="82.1">150R-1%-0603</text>
<text x="175.5" y="79.6">R20</text>
<text x="69.1" y="86">GND</text>
<text x="78.7" y="87.2">AT24CS02-SSHM</text>
<text x="79.4" y="84.7">U3</text>
<text x="70.4" y="92.3">A0</text>
<text x="70.4" y="94.8">A1</text>
<text x="78.3" y="93.2" transform="rotate(-90 78.3 93.2)">VCC</text>
<text x="80.8" y="92.3">SDA</text>
<text x="80.9" y="94.8">SCL</text>
<text x="142.7" y="93.6">GND</text>
<text x="179.6" y="93.6">GND</text>
<text x="70.4" y="97.4">A2</text>
<text x="78.3" y="98.6" transform="rotate(-90 78.3 98.6)">GND</text>
<text x="81.7" y="97.4">WP</text>
<text x="62.7" y="106.3">GND</text>
<text x="75.4" y="106.3">GND</text>
<text x="88.1" y="106.3">GND</text>
<text x="64.7" y="113.9">+3V3</text>
<text x="133.2" y="110.1">+3V3</text>
<text x="182.8" y="112.6">+3V3</text>
<text x="238.4" y="118.7">3.3V</text>
<text x="238.5" y="116.2">D3</text>
<text x="114.2" y="124.1">4.99k-1%-0603</text>
<text x="124.7" y="121.5">R18</text>
<text x="141.5" y="124.1">4.99k-1%-0603</text>
<text x="143.2" y="121.5">R17</text>
<text x="190.2" y="121.5">C12</text>
<text x="234.2" y="125.3">GND</text>
<text x="46.5" y="130.4">I2C</text>
<text x="47.4" y="127.9">J3</text>
<text x="187.2" y="131.7">GND</text>
<text x="187.7" y="126.6">0.1uF-10%-50V-0603</text>
<text x="184.4" y="136.8">EMC2101-R</text>
<text x="185.2" y="134.2">U2</text>
<text x="56.4" y="140.6">GND</text>
<text x="173.2" y="141.8">SMDATA</text>
<text x="182.5" y="141.5" transform="rotate(-90 182.5 141.5)">VDD</text>
<text x="252.4" y="141.8">R10</text>
<text x="138.4" y="146.9">R3</text>
<text x="173.2" y="149.5">DP</text>
<text x="173.2" y="144.4">SMCLK</text>
<text x="178.3" y="149.5">~{ALERT}/TACH</text>
<text x="186.3" y="144.4">FAN</text>
<text x="226" y="146.9">R7</text>
<text x="250.9" y="144.4">10k-1%-0603</text>
<text x="105.5" y="153.3">TEMP</text>
<text x="108.3" y="155.8">J1</text>
<text x="131.8" y="152">100R-1%-0603</text>
<text x="158.5" y="152">C5</text>
<text x="173.2" y="152">DN</text>
<text x="182.5" y="154.4" transform="rotate(-90 182.5 154.4)">GND</text>
<text x="200.4" y="155.8">R5</text>
<text x="220.2" y="152">10k-1%-0603</text>
<text x="138.4" y="157.1">R4</text>
<text x="198.6" y="158.3">4.99k-1%-0603</text>
<text x="131.8" y="162.2">100R-1%-0603</text>
<text x="179.6" y="162.2">GND</text>
<text x="196.1" y="167.2">GND</text>
<text x="174" y="190.1">MIC5233-3.3YS</text>
<text x="180.2" y="187.6">U4</text>
<text x="40.5" y="195.2">W1</text>
<text x="175.8" y="196.4">IN</text>
<text x="183.6" y="196.4">OUT</text>
<text x="215.8" y="193.9">R9</text>
<text x="229.3" y="196.4">+3V3</text>
<text x="40.5" y="200.3">Q3</text>
<text x="182.5" y="198.9" transform="rotate(-90 182.5 198.9)">GND</text>
<text x="210.5" y="199">0R-1%-0603</text>
<text x="166.2" y="205.3">C7</text>
<text x="204.3" y="205.3">C6</text>
<text x="162.2" y="217.3" transform="rotate(-90 162.2 217.3)">1uF-10%-50V-0805</text>
<text x="163.1" y="221.8">GND</text>
<text x="179.6" y="221.8">GND</text>
<text x="200.3" y="218.5" transform="rotate(-90 200.3 218.5)">2.2uF-10%-6.3V-0603</text>
<text x="201.2" y="221.8">GND</text>
</g>
<g font-size="1.8" fill="#725600">
<text x="107.6" y="55.5">V_{BAT}</text>
<text x="289.8" y="55.5">FAN_12V</text>
<text x="289.8" y="112.6">FAN_PWM</text>
<text x="289.8" y="149.5">FAN_TACH</text>
<text x="149.3" y="196.4">V_{IN}</text>
</g>
<g font-size="1.8" fill="#a90000">
<text x="172" y="54.4">5</text>
<text x="172" y="56.9">6</text>
<text x="172" y="59.4">7</text>
<text x="189.8" y="54.4">3</text>
<text x="189.8" y="58.2">4</text>
<text x="172" y="65.8">2</text>
<text x="172" y="62">8</text>
<text x="181.4" y="70.6" transform="rotate(-90 181.4 70.6)">1</text>
<text x="144.5" y="75.6" transform="rotate(-90 144.5 75.6)">1</text>
<text x="147.9" y="81">3</text>
<text x="77.2" y="88.3" transform="rotate(-90 77.2 88.3)">8</text>
<text x="144.5" y="88.3" transform="rotate(-90 144.5 88.3)">2</text>
<text x="67.9" y="91.2">1</text>
<text x="67.9" y="93.7">2</text>
<text x="85.7" y="91.2">5</text>
<text x="85.7" y="93.7">6</text>
<text x="67.9" y="96.3">3</text>
<text x="77.2" y="101" transform="rotate(-90 77.2 101)">4</text>
<text x="85.7" y="96.3">7</text>
<text x="53.3" y="125.5">1</text>
<text x="53.3" y="128">2</text>
<text x="53.3" y="130.6">3</text>
<text x="53.3" y="133.1">4</text>
<text x="181.4" y="136.6" transform="rotate(-90 181.4 136.6)">1</text>
<text x="170.7" y="140.7">7</text>
<text x="170.7" y="143.3">8</text>
<text x="191.1" y="143.3">4</text>
<text x="170.7" y="148.3">2</text>
<text x="191.1" y="148.3">6</text>
<text x="114.2" y="154.7">1</text>
<text x="114.2" y="152.1">2</text>
<text x="170.7" y="150.9">3</text>
<text x="181.4" y="156.9" transform="rotate(-90 181.4 156.9)">5</text>
<text x="173.3" y="195.3">1</text>
<text x="188.5" y="195.3">3</text>
<text x="181.4" y="201.4" transform="rotate(-90 181.4 201.4)">2</text>
</g>
<g font-size="1.8" fill="#0f0f0f">
<text x="268" y="54.3">FAN_12V</text>
<text x="90.2" y="91.1">I2C_SDA</text>
<text x="90.2" y="93.6">I2C_SCL</text>
<text x="72.4" y="130.5">I2C_SDA</text>
<text x="72.4" y="133">I2C_SCL</text>
<text x="251.5" y="135.5">FAN_12V</text>
<text x="116.8" y="152.1">TMP_DP</text>
<text x="116.8" y="154.6">TMP_DN</text>
</g>
<g font-size="1.8" fill="#0000c2">
<text x="133.3" y="67.1">V_{TH} 5.5V</text>
<text x="137.4" y="67.1">=</text>
</g>
<g font-size="1.8" fill="#939391">
<text x="68.2" y="125.3">0R-1%-0603</text>
<text x="69.6" y="122.8">R2</text>
</g>
<text font-size="1.8" fill="#009600" x="146.6" y="148.2">470pF-5%-50V-0603</text>
</svg>
